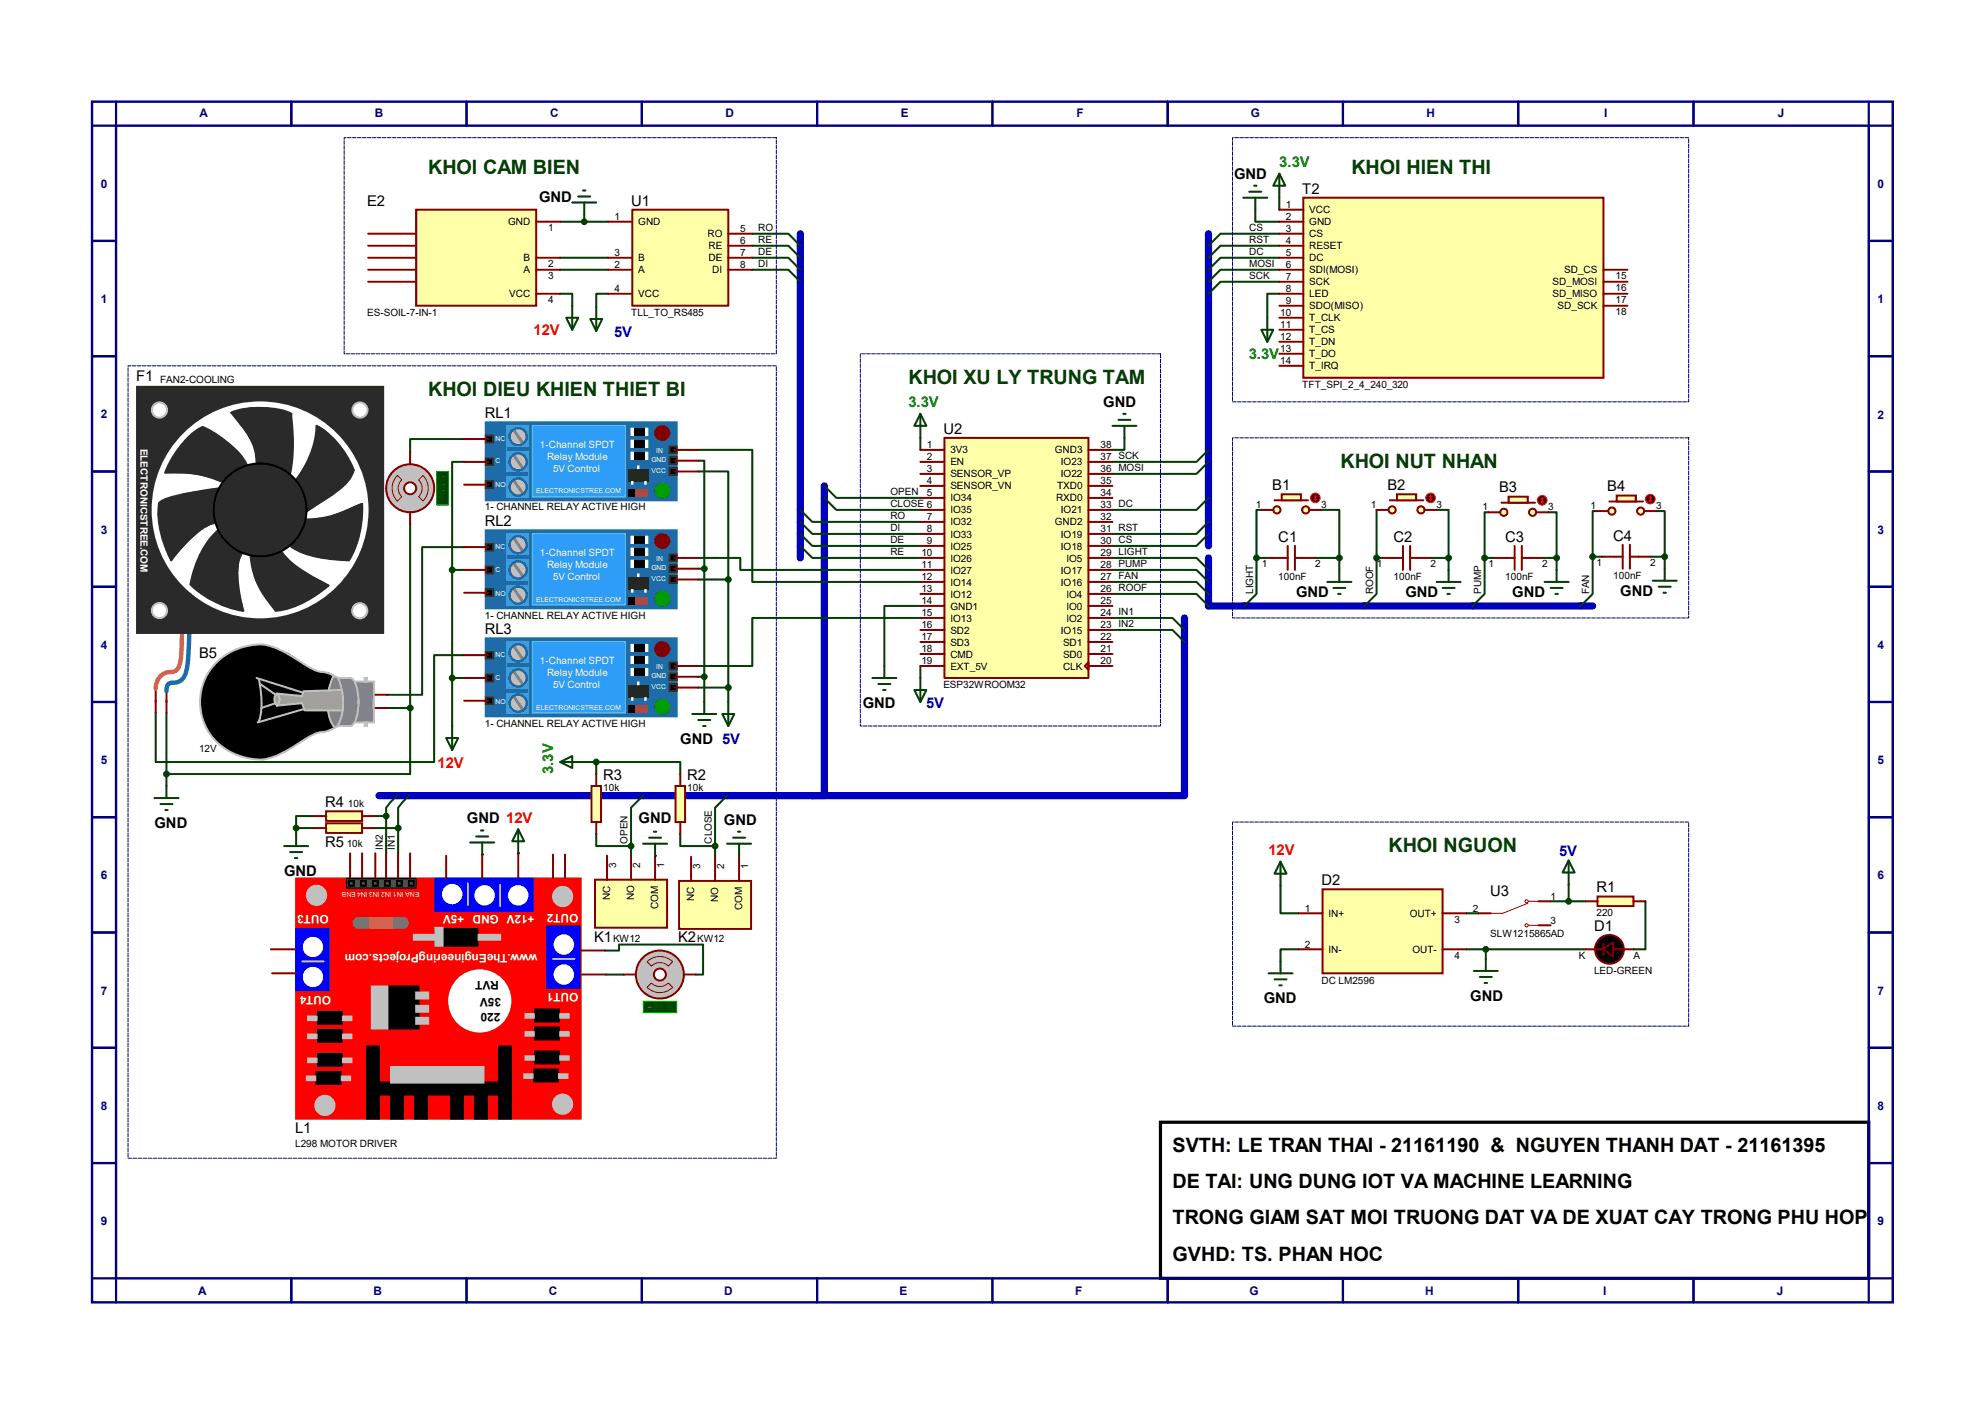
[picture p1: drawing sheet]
<svg xmlns="http://www.w3.org/2000/svg" width="420mm" height="297mm" viewBox="0 0 420 297" stroke-linecap="round" stroke-linejoin="round" font-family="sans-serif">
<path d="M169.3 49.4v68.6M255.7 49.4v66.1M174.4 102.8v65.5h-2.5M255.7 118v10.2h81.3M250.6 130.7v37.6h-78.7M80.2 168.3h91.7" fill="none" stroke="#0000c0" stroke-width="1.5"/>
<g fill="none" stroke="#004000" stroke-width=".42">
<path d="M118.5 54.5h10.2M118.5 57.1h10.2M270.7 49.4h-12.5l-2.5 2.6M270.7 52h-12.5l-2.5 2.5M270.7 54.5h-12.5l-2.5 2.6M270.7 57.1h-12.5l-2.5 2.5M270.7 59.6h-12.5l-2.5 2.5M128.7 62.1h-2.5v2.8M237.9 92.6v2.6h-2.5M255.7 97.7l-2.5 2.5h-17.8M255.7 95.2l-2.5 2.5h-17.8M235.4 118h17.8l2.5 2.6"/>
<path d="M255.7 105.3l-2.5 2.6h-17.8M255.7 110.4l-2.5 2.5h-17.8M255.7 112.9l-2.5 2.6h-17.8M265.9 118v7.6l-2.6 2.6M265.9 118h2.2M266.9 107.9h-1v10.1M278.3 118h5.1M279.6 107.9h3.8v10.1M283.4 118v2.6M291.3 118v7.6l-2.6 2.6M291.3 118h1.2M291.3 107.9v10.1"/>
<path d="M302.7 118h3.8M304 107.9h2.5v10.1M306.5 118v2.6M314.1 118v7.6l-2.5 2.6M314.1 118h2M314.9 108.4h-.8v9.6M326.3 118h3.1M327.6 108.4h1.8v9.6M329.4 118v2.6M235.4 120.6h17.8l2.5 2.5M310.3 193.2h2.5M348.1 190.7v10.1h-2.5"/>
<path d="M274.7 200.8h-3.8v2.6M310.3 200.8h25.1M314.4 200.8v2.1"/>
</g>
<circle cx="138.6" cy="181" r=".21" fill="#004000"/>
<g fill="none" stroke="#004000" stroke-width=".42">
<path d="M118.5 46.9h10.2M123.6 45.4v1.5M159.2 49.4h7.6l2.5 2.6M159.2 52h7.6l2.5 2.5M159.2 54.5h7.6l2.5 2.6M159.2 57.1h7.6l2.5 2.5M169.3 115.5l2.6 2.5h22.8M169.3 112.9l2.6 2.6h22.8M169.3 110.4l2.6 2.5h22.8M169.3 107.9l2.6 2.5h22.8M194.7 140.9v2.5M156.4 181v.3"/>
<path d="M270.9 187.4v5.8h3.8M328.1 190.7h7.3M331.9 187.1v3.6M127.9 201.1h3.1v-1.3h17.8v6.4h-1.6M128.2 206.2h3.8"/>
</g>
<g fill="#004000">
<circle cx="102" cy="180.8" r=".21"/>
<circle cx="109.6" cy="180.5" r=".21"/>
</g>
<g fill="none" stroke="#004000" stroke-width=".42">
<path d="M265.6 44.4v2.5h5.1M270.7 41.8v2.6M118.5 62.1h2.6v2.6M270.7 62.1h-2.6v5.1M98.2 97.7h-2.5v22.9M98.2 92.9h-11.4v2.8M147.7 95.2h11.5v27.9h35.5M147.7 99.7h6.4v22.9M147.7 97.5h1.3v22.8M194.7 92.6v2.6M86.8 110.9v38.9M98.2 115.7h-8.9v31.3h-7.3"/>
<path d="M147.7 118h8.9v2.6h38.1M174.4 102.8l2.6 2.5h17.7M174.4 105.3l2.6 2.6h17.7M337 117.8v7.8l-2.6 2.6M337 117.8h2M337.7 108.1h-.7v9.7M349.2 117.8h3M350.4 108.1h1.8v9.7M352.2 117.8v2.5M95.7 120.6h2.5M95.7 120.6v33M98.2 138.6h-6.3v22.6h-59v-10.4"/>
<path d="M147.7 122.6h6.4M147.7 120.3h1.3M149 120.3v28.2M154.1 122.6v25.9M194.7 128.2h-7.6v12.7M194.7 130.7h-35.5v10.2h-11.5M235.4 130.7h12.7l2.5 2.6M235.4 133.3h12.7l2.5 2.5M235.4 123.1h17.8l2.5 2.5M235.4 125.6h17.8l2.5 2.6M35.2 150.8v15.5M82 149.8h4.8"/>
<path d="M86.8 149.8v13.9h-51.6M95.7 143.4h2.5M147.7 145.5h6.4M147.7 143.2h1.3M62.7 175.2h3.8M62.7 175.2v1.2M66.5 172.6h-3.8v2.6M79.2 172.6h2.5M79.2 175.2h5M81.7 172.6v7.9M84 168.3l-2.3 2.6v1.7M84.2 175.2v5.3"/>
<path d="M86.5 168.3l-2.3 2.6v4.3M123.6 161.2h2.6M126.2 176.4v2.6h7.3M126.2 161.2h17.7v2.5M126.2 161.2v2.5M133.5 179v2M136.1 168.3l-2.6 2.6v8.1M143.9 176.4v2.6h7.4M151.3 179v2.3M153.8 168.3l-2.5 2.6v8.1"/>
</g>
<path d="M133.8 44.4h20.3v20.3h-20.3z" fill="#ffffa8" stroke="#800000" stroke-width=".42"/>
<path d="M128.7 57.1h5.1M128.7 54.5h5.1M128.7 46.9h5.1M154.1 57.1h5.1M154.1 54.5h5.1M154.1 52h5.1M154.1 49.4h5.1M128.7 62.1h5.1" fill="none" stroke="#800000" stroke-width=".42"/>
<path d="M199.8 92.6h30.5v50.8h-30.5z" fill="#ffffa8" stroke="#800000" stroke-width=".42"/>
<g fill="none" stroke="#800000" stroke-width=".42">
<path d="M194.7 95.2h5.1M194.7 97.7h5.1M230.3 95.2h5.1M230.3 97.7h5.1M194.7 110.4h5.1M194.7 115.5h5.1M194.7 112.9h5.1M194.7 107.9h5.1M194.7 100.2h5.1M194.7 118h5.1M194.7 105.3h5.1M194.7 102.8h5.1"/>
<path d="M230.3 110.4h5.1M230.3 115.5h5.1M230.3 112.9h5.1M230.3 107.9h5.1M230.3 100.2h5.1M230.3 118h5.1M230.3 105.3h5.1M230.3 102.8h5.1M194.7 138.3h5.1M194.7 128.2h5.1M194.7 125.6h5.1M194.7 130.7h5.1"/>
<path d="M194.7 123.1h5.1M194.7 133.3h5.1M194.7 120.6h5.1M194.7 135.8h5.1M230.3 138.3h5.1M230.3 128.2h5.1M230.3 125.6h5.1M230.3 130.7h5.1M230.3 123.1h5.1M230.3 133.3h5.1M230.3 120.6h5.1M230.3 135.8h5.1"/>
<path d="M194.7 140.9h5.1M229.5 140.9l.8-.8v1.5zM230.3 140.9h5.1"/>
</g>
<g fill="#ffffa8" stroke="#800000" stroke-width=".42">
<circle cx="324.3" cy="108.4" r=".76"/>
<circle cx="318.2" cy="108.4" r=".76"/>
</g>
<path d="M317.7 106.3h7.1" fill="none" stroke="#800000" stroke-width=".42"/>
<path d="M319.2 105.1h4.1v1.2h-4.1z" fill="#ffffa8" stroke="#800000" stroke-width=".42"/>
<path d="M314.9 108.4h2.5M325 108.4h2.6" fill="none" stroke="#800000" stroke-width=".42"/>
<circle cx="326.3" cy="105.8" r="1.02" fill="#400000" stroke="#f00" stroke-width=".21"/>
<path d="M326.1 106.1l.2 .2M326.3 105.3v1M326.3 105.3l-.2 .3M326.3 105.3l.3 .3M326.6 106.1l-.3 .2" fill="none" stroke="#f00" stroke-width=".21"/>
<path d="M316.1 118h4.4M320.5 115.5v5.1M322 115.5v5.1M322 118h4.3" fill="none" stroke="#800000" stroke-width=".42"/>
<g fill="#ffffa8" stroke="#800000" stroke-width=".42">
<circle cx="300.7" cy="107.9" r=".76"/>
<circle cx="294.6" cy="107.9" r=".76"/>
</g>
<path d="M294 105.8h7.2" fill="none" stroke="#800000" stroke-width=".42"/>
<path d="M295.6 104.6h4v1.2h-4z" fill="#ffffa8" stroke="#800000" stroke-width=".42"/>
<path d="M291.3 107.9h2.5M301.4 107.9h2.6" fill="none" stroke="#800000" stroke-width=".42"/>
<circle cx="302.7" cy="105.3" r="1.02" fill="#400000" stroke="#f00" stroke-width=".21"/>
<path d="M302.4 105.6l.3 .2M302.7 104.8v1M302.7 104.8l-.3 .3M302.7 104.8l.2 .3M302.9 105.6l-.2 .2" fill="none" stroke="#f00" stroke-width=".21"/>
<path d="M292.5 118h4.3M296.8 115.5v5.1M298.4 115.5v5.1M298.4 118h4.3" fill="none" stroke="#800000" stroke-width=".42"/>
<g fill="#ffffa8" stroke="#800000" stroke-width=".42">
<circle cx="276.3" cy="107.9" r=".76"/>
<circle cx="270.2" cy="107.9" r=".76"/>
</g>
<path d="M269.7 105.8h7.1" fill="none" stroke="#800000" stroke-width=".42"/>
<path d="M271.2 104.6h4.1v1.2h-4.1z" fill="#ffffa8" stroke="#800000" stroke-width=".42"/>
<path d="M266.9 107.9h2.5M277 107.9h2.6" fill="none" stroke="#800000" stroke-width=".42"/>
<circle cx="278.3" cy="105.3" r="1.02" fill="#400000" stroke="#f00" stroke-width=".21"/>
<path d="M278 105.6l.3 .2M278.3 104.8v1M278.3 104.8l-.3 .3M278.3 104.8l.3 .3M278.6 105.6l-.3 .2" fill="none" stroke="#f00" stroke-width=".21"/>
<path d="M268.1 118h4.4M272.5 115.5v5.1M274 115.5v5.1M274 118h4.3" fill="none" stroke="#800000" stroke-width=".42"/>
<path d="M121.1 42.8h5.1M122.3 41.6h2.6M123.4 40.3h.5M123.6 42.8v2.6M124.9 67.5h2.5l-1.2 2.5zM126.2 64.9v5.1M235.4 90.1h5.1M236.6 88.8h2.6M237.7 87.5h.5M237.9 90.1v2.5" fill="none" stroke="#004000" stroke-width=".42"/>
<path d="M338 189.7h7.6v2h-7.6z" fill="#ffffa8" stroke="#800000" stroke-width=".42"/>
<path d="M335.4 190.7h2.6M345.6 190.7h2.5M335.4 200.8h3.9M341.3 200.8h4.3" fill="none" stroke="#800000" stroke-width=".42"/>
<circle cx="340.5" cy="200.8" r="3" fill="#000" stroke="#800000" stroke-width=".42"/>
<path d="M339.3 199.6v2.5" fill="none" stroke="#800000" stroke-width=".38"/>
<path d="M339.3 200.8l2-1.5v3.1z" fill="#000" stroke="#800000" stroke-width=".38"/>
<path d="M275.8 41.8h63.5v38.1h-63.5z" fill="#ffffa8" stroke="#800000" stroke-width=".42"/>
<g fill="none" stroke="#800000" stroke-width=".42">
<path d="M270.7 44.4h5.1M270.7 46.9h5.1M270.7 49.4h5.1M270.7 52h5.1M270.7 54.5h5.1M270.7 57.1h5.1M270.7 59.6h5.1M339.3 57.1h5M339.3 59.6h5M270.7 62.1h5.1M270.7 64.7h5.1M270.7 67.2h5.1"/>
<path d="M270.7 69.8h5.1M270.7 72.3h5.1M270.7 74.8h5.1M270.7 77.4h5.1M339.3 62.1h5M339.3 64.7h5M312.8 193.2h2.6M325.5 190.7h2.6M325.5 195.7h2.6"/>
</g>
<g fill="none" stroke="#800000" stroke-width=".21">
<path d="M323.3 191.1l-5.4 2.1h-2.5M323.4 190.7h2.1M323.4 195.7h2.1"/>
<circle cx="323" cy="190.7" r=".34"/>
<circle cx="323" cy="195.7" r=".34"/>
</g>
<path d="M279.8 188.1h25.4v17.8h-25.4z" fill="#ffffa8" stroke="#800000" stroke-width=".42"/>
<path d="M274.7 193.2h5.1M305.2 193.2h5.1M274.7 200.8h5.1M305.2 200.8h5.1" fill="none" stroke="#800000" stroke-width=".42"/>
<path d="M268.4 205.9h5.1M269.7 207.2h2.5M270.7 208.4h.5M270.9 203.4v2.5" fill="none" stroke="#004000" stroke-width=".42"/>
<path d="M102.8 89.3h40.4v16.5h-40.4z" fill="#1d6ca9" stroke="#1d6ca9" stroke-width=".42"/>
<path d="M107.1 90.1h4.8v15.2h-4.8z" fill="#2584d9"/>
<circle cx="109.6" cy="92.4" r="1.79" fill="#c0c0c0"/>
<path d="M108.4 91.1l.5-.3 2 2.8-.5 .4z" fill="#808080"/>
<path d="M112.7 90.1h19.5v15h-19.5z" fill="#2e9df7" stroke="#47b4f7" stroke-width=".42"/>
<circle cx="140.1" cy="103.8" r="1.48" fill="#00a400" stroke="#008000" stroke-width=".42"/>
<circle cx="109.6" cy="92.4" r="1.79" fill="none" stroke="#175786" stroke-width=".42"/>
<path d="M107.4 94.7h4.5v.7h-4.5z" fill="#1d6ca9"/>
<circle cx="109.6" cy="97.7" r="1.79" fill="#c0c0c0"/>
<path d="M108.4 96.4l.5-.3 2 2.8-.5 .4z" fill="#808080"/>
<circle cx="109.6" cy="97.7" r="1.79" fill="none" stroke="#175786" stroke-width=".42"/>
<path d="M107.1 100h4.6v.8h-4.6z" fill="#1d6ca9"/>
<circle cx="109.6" cy="103" r="1.79" fill="#c0c0c0"/>
<path d="M108.4 101.8l.5-.4 2 2.9-.5 .3z" fill="#808080"/>
<circle cx="109.6" cy="103" r="1.79" fill="none" stroke="#175786" stroke-width=".42"/>
<path d="M134 90.6h2.6v1.5h-2.6zM134 93.1h2.6v1.6h-2.6zM134 95.7h2.6v1.5h-2.6z" fill="#000"/>
<g fill="#fff" stroke="#fff" stroke-width=".21">
<path d="M133.5 90.6h.5v1.5h-.5z"/>
<path d="M136.6 90.6h.5v1.5h-.5z"/>
<path d="M133.5 93.1h.5v1.6h-.5z"/>
<path d="M136.6 93.1h.5v1.6h-.5z"/>
<path d="M133.5 95.7h.5v1.5h-.5z"/>
<path d="M136.6 95.7h.5v1.5h-.5z"/>
</g>
<path d="M133 99.2h4.3v2.6h-4.3z" fill="#242424"/>
<path d="M134.8 98.5h.5v.7h-.5zM133.5 101.8h.5v.7h-.5zM136.3 101.8h.5v.7h-.5z" fill-rule="evenodd" fill="#fff"/>
<path d="M134.3 103.5h2.8v1.6h-2.8z" fill="#ca6500"/>
<path d="M133 103.5h1.3v1.6h-1.3z" fill="#000"/>
<circle cx="140.1" cy="91.6" r="1.48" fill="#800000" stroke="#a40000" stroke-width=".42"/>
<path d="M102.8 92.1h1.5v1.5h-1.5zM102.8 96.9h1.5v1.6h-1.5zM141.6 94.4h1.6v1.5h-1.6zM141.6 96.7h1.6v1.5h-1.6zM141.6 99h1.6v1.5h-1.6zM102.8 101.8h1.5v1.5h-1.5z" fill="#000" stroke="#373737" stroke-width=".42"/>
<path d="M98.2 97.7h5.1M98.2 92.9h5.1M142.7 95.2h5M142.7 97.5h5M142.7 99.7h5M98.2 102.5h5.1" fill="none" stroke="#800000" stroke-width=".42"/>
<path d="M102.8 112.2h40.4v16.5h-40.4z" fill="#1d6ca9" stroke="#1d6ca9" stroke-width=".42"/>
<path d="M107.1 112.9h4.8v15.3h-4.8z" fill="#2584d9"/>
<circle cx="109.6" cy="115.2" r="1.79" fill="#c0c0c0"/>
<path d="M108.4 114l.5-.4 2 2.9-.5 .3z" fill="#808080"/>
<path d="M112.7 112.9h19.5v15h-19.5z" fill="#2e9df7" stroke="#47b4f7" stroke-width=".42"/>
<circle cx="140.1" cy="126.7" r="1.48" fill="#00a400" stroke="#008000" stroke-width=".42"/>
<circle cx="109.6" cy="115.2" r="1.79" fill="none" stroke="#175786" stroke-width=".42"/>
<path d="M107.4 117.5h4.5v.8h-4.5z" fill="#1d6ca9"/>
<circle cx="109.6" cy="120.6" r="1.79" fill="#c0c0c0"/>
<path d="M108.4 119.3l.5-.3 2 2.8-.5 .4z" fill="#808080"/>
<circle cx="109.6" cy="120.6" r="1.79" fill="none" stroke="#175786" stroke-width=".42"/>
<path d="M107.1 122.9h4.6v.7h-4.6z" fill="#1d6ca9"/>
<circle cx="109.6" cy="125.9" r="1.79" fill="#c0c0c0"/>
<path d="M108.4 124.6l.5-.3 2 2.8-.5 .4z" fill="#808080"/>
<circle cx="109.6" cy="125.9" r="1.79" fill="none" stroke="#175786" stroke-width=".42"/>
<path d="M134 113.5h2.6v1.5h-2.6zM134 116h2.6v1.5h-2.6zM134 118.5h2.6v1.6h-2.6z" fill="#000"/>
<g fill="#fff" stroke="#fff" stroke-width=".21">
<path d="M133.5 113.5h.5v1.5h-.5z"/>
<path d="M136.6 113.5h.5v1.5h-.5z"/>
<path d="M133.5 116h.5v1.5h-.5z"/>
<path d="M136.6 116h.5v1.5h-.5z"/>
<path d="M133.5 118.5h.5v1.6h-.5z"/>
<path d="M136.6 118.5h.5v1.6h-.5z"/>
</g>
<path d="M133 122.1h4.3v2.5h-4.3z" fill="#242424"/>
<path d="M134.8 121.3h.5v.8h-.5zM133.5 124.6h.5v.8h-.5zM136.3 124.6h.5v.8h-.5z" fill-rule="evenodd" fill="#fff"/>
<path d="M134.3 126.4h2.8v1.5h-2.8z" fill="#ca6500"/>
<path d="M133 126.4h1.3v1.5h-1.3z" fill="#000"/>
<circle cx="140.1" cy="114.5" r="1.48" fill="#800000" stroke="#a40000" stroke-width=".42"/>
<path d="M102.8 115h1.5v1.5h-1.5zM102.8 119.8h1.5v1.5h-1.5zM141.6 117.3h1.6v1.5h-1.6zM141.6 119.5h1.6v1.6h-1.6zM102.8 124.6h1.5v1.6h-1.5zM141.6 121.8h1.6v1.6h-1.6z" fill="#000" stroke="#373737" stroke-width=".42"/>
<path d="M98.2 115.7h5.1M142.7 118h5M98.2 120.6h5.1M98.2 125.4h5.1M142.7 120.3h5M142.7 122.6h5" fill="none" stroke="#800000" stroke-width=".42"/>
<path d="M136.1 211.8h7.1v2.5h-7.1z" fill="#004000" stroke="#0f0" stroke-width=".21"/>
<circle cx="139.6" cy="206.2" r="5.1" fill="#c0c0c0" stroke="#800000" stroke-width=".42"/>
<path d="M136.9 208.9l.9-1a2.46 2.46 0 0 0 3.6 0l.9 1a3.9 3.9 0 0 1-5.4 0zM136.9 203.5a3.9 3.9 0 0 1 5.4 0l-.9 .9a2.46 2.46 0 0 0-3.6 0z" fill="none" stroke="#800000" stroke-width=".21"/>
<circle cx="139.6" cy="206.2" r="1.27" fill="#fff" stroke="#800000" stroke-width=".42"/>
<path d="M132 206.2h2.5M144.7 206.2h2.5" fill="none" stroke="#800000" stroke-width=".42"/>
<path d="M99.5 178.2h5.1M100.8 177h2.5M101.8 175.7h.5M102 178.2v2.6" fill="none" stroke="#004000" stroke-width=".42"/>
<path d="M92.4 99.7h2.5v7.1h-2.5z" fill="#004000" stroke="#0f0" stroke-width=".21"/>
<circle cx="86.8" cy="103.3" r="5.1" fill="#c0c0c0" stroke="#800000" stroke-width=".42"/>
<path d="M84.1 100.6l.9 .9a2.46 2.46 0 0 0 0 3.6l-.9 .9a3.9 3.9 0 0 1 0-5.4zM89.5 100.6a3.9 3.9 0 0 1 0 5.4l-.9-.9a2.46 2.46 0 0 0 0-3.6z" fill="none" stroke="#800000" stroke-width=".21"/>
<circle cx="86.8" cy="103.3" r="1.27" fill="#fff" stroke="#800000" stroke-width=".42"/>
<path d="M86.8 95.7v2.5M86.8 108.4v2.5" fill="none" stroke="#800000" stroke-width=".42"/>
<path d="M46.4 139.4a14.9 14.9 0 0 1 9.1-3.1l2.3 .5 3.1 1.3 4.5 3 2.3 1.1h1.6l1.2 .5-1 3v5.1l.5 1.5 .8 1.5a5.6 5.6 0 0 1-3.6 1.1l-8.9 5-1.2 .3a7.7 7.7 0 0 1-6.6-.5l-1.6-.5-3-2.3-1.5-1.5a12.2 12.2 0 0 1 .5-14.3z" fill="#000"/>
<path d="M70.8 142.9l.7 .5h2.8l.5 .5 .8 2.1 .3 2.3-.3 3-.8 1.8-.7 .5h-2l-1.3 .2a10.5 10.5 0 0 1 0-10.9z" fill="#808080"/>
<path d="M70.5 143.2a11.6 11.6 0 0 0-.1 10.1l.4 .5" fill="none" stroke="#c0c0c0" stroke-width=".42"/>
<path d="M58.6 146.7l5.3 .5 .3-1 8.1-.2 .3 2v2.3h-8.2l-.5-1.5-5.1 .5a1.6 1.6 0 0 1-.2-2.6z" fill="#9f9f9f"/>
<path d="M75.1 144.2h4.1v8.6h-3.8l-.3-.2a11.8 11.8 0 0 0 0-8.4z" fill="#808080"/>
<g fill="none" stroke="#c0c0c0" stroke-width=".42">
<path d="M54.3 143.4l9.6 3.1M54.8 143.7a22.6 22.6 0 0 1 .3 7.8l-.3 1.1M55 144.7l3.3 2.3M58.3 148.8l-3 1M58.6 146.7a1.76 1.76 0 0 0 0 2.6M58.6 146.7a1.76 1.76 0 0 1 0 2.6M58.6 149.3l5.3-.5 .5 1.5M64.2 146.2l-.3 1-5.3-.5M64.2 150l-9.7 2.8M64.7 150.3h7.9M71.5 143.4a12 12 0 0 1 0 9.9M72.3 146l-7.9 .2"/>
<path d="M75.1 144.2h4.1v.2v8.4h-4.1M75.9 148.3l-.1 1a5.8 5.8 0 0 1-1.3 4.2l-.4 .1a5 5 0 0 0-4.1 .8l-1.5 .5a11 11 0 0 0-5.5 2.5l-1.1 .7a17.2 17.2 0 0 1-6.4 2.6 12.5 12.5 0 0 1-13.1-10.8 12.3 12.3 0 0 1 14.5-13.3 30.2 30.2 0 0 1 8.1 4.3 6.3 6.3 0 0 0 3.5 1.3l1.5 .4a5 5 0 0 0 4.1 .8 1.82 1.82 0 0 1 1.3 1.6l.3 1.7 .2 2.1"/>
</g>
<g fill="#c0c0c0" stroke="#c0c0c0" stroke-width=".42">
<path d="M77.1 152.8h.5v.8h-.5z"/>
<path d="M77.1 143.4h.5v.8h-.5z"/>
</g>
<path d="M79.4 149.8h2.6M79.4 147h2.6" fill="none" stroke="#800000" stroke-width=".42"/>
<path d="M311.8 205.4h5.1M313.1 206.7h2.5M314.1 207.9h.5M314.4 202.9v2.5" fill="none" stroke="#004000" stroke-width=".42"/>
<circle cx="314.4" cy="200.8" r=".51" fill="#004000" stroke="#004000" stroke-width=".42"/>
<path d="M125.9 186.1h15.2v10.2h-15.2z" fill="#ffffa8" stroke="#800000" stroke-width=".42"/>
<path d="M128.4 181v5.1M133.5 181v5.1M138.6 181v5.1" fill="none" stroke="#800000" stroke-width=".42"/>
<path d="M143.7 186.4h15.2v10.1h-15.2z" fill="#ffffa8" stroke="#800000" stroke-width=".42"/>
<path d="M146.2 181.3v5.1M151.3 181.3v5.1M156.4 181.3v5.1" fill="none" stroke="#800000" stroke-width=".42"/>
<path d="M88.1 44.4h25.4v20.3h-25.4z" fill="#ffffa8" stroke="#800000" stroke-width=".42"/>
<path d="M77.9 49.4h10.2M77.9 52h10.2M77.9 54.5h10.2M77.9 57.1h10.2M77.9 59.6h10.2M113.5 54.5h5M113.5 57.1h5M113.5 46.9h5M113.5 62.1h5" fill="none" stroke="#800000" stroke-width=".42"/>
<g fill="none" stroke="#004000" stroke-width=".42">
<path d="M280.8 123.1h5.1M282.1 124.4h2.5M283.1 125.6h.5M283.4 120.6v2.5M304 123.1h5M305.2 124.4h2.6M306.2 125.6h.5M306.5 120.6v2.5M326.8 123.1h5.1M328.1 124.4h2.5M329.1 125.6h.5M329.4 120.6v2.5"/>
<path d="M193.5 146h2.5l-1.3 2.5zM194.7 143.4v5.1M109.6 175.4l1.3 2.6h-2.5zM109.6 175.4v5.1M136.1 178.5h5M137.3 177.2h2.6M138.3 175.9h.6M138.6 178.5v2.5M153.8 178.5h5.1M155.1 177.2h2.5M156.1 175.9h.5M156.4 178.5v2.5"/>
<path d="M270.9 182.3l1.3 2.5h-2.5zM270.9 182.3v5.1M331.9 182l1.3 2.6h-2.6zM331.9 182v5.1"/>
</g>
<g fill="#004000" stroke="#004000" stroke-width=".42">
<circle cx="283.4" cy="118" r=".51"/>
<circle cx="265.9" cy="118" r=".51"/>
<circle cx="291.3" cy="118" r=".51"/>
<circle cx="306.5" cy="118" r=".51"/>
<circle cx="329.4" cy="118" r=".51"/>
<circle cx="314.1" cy="118" r=".51"/>
<circle cx="123.6" cy="46.9" r=".51"/>
<circle cx="331.9" cy="190.7" r=".51"/>
</g>
<path d="M62.7 185.8h60.2v50.8h-60.2z" fill="#f00" stroke="#f00" stroke-width=".42"/>
<g fill="#000" stroke="#000" stroke-width=".42">
<path d="M92.1 196.5h8.9v3.6h-8.9zM67.2 217.8h5.1v2.6h-5.1zM67.2 214h5.1v2.6h-5.1zM82.2 208.7h6.4v8.9h-6.4zM113.2 217.3h5.1v2.6h-5.1zM113.2 213.5h5.1v2.6h-5.1zM67 226.7h5.1v2.6h-5.1zM67.2 222.9h5.1v2.6h-5.1zM77.6 221.4h2.6v15.2h-2.6zM82.7 231.6h2.6v5h-2.6zM87.8 231.6h2.5v5h-2.5zM95.4 231.6h2.6v5h-2.6z"/>
<path d="M100.5 231.6h2.5v5h-2.5zM80.2 229h25.4v2.6h-25.4zM105.6 221.4h2.5v15.2h-2.5zM112.9 226.2h5.1v2.6h-5.1zM113.2 222.4h5.1v2.6h-5.1z"/>
</g>
<g fill="#c0c0c0" stroke="#c0c0c0" stroke-width=".42">
<path d="M64.9 227.8h1.8v.7h-1.8z"/>
<path d="M72.3 227.8h1.8v.7h-1.8z"/>
<path d="M65.2 223.9h1.8v.8h-1.8z"/>
<path d="M72.6 223.9h1.7v.8h-1.7z"/>
<path d="M65.2 218.9h1.8v.7h-1.8z"/>
<path d="M72.6 218.9h1.7v.7h-1.7z"/>
<path d="M65.2 215.1h1.8v.7h-1.8z"/>
<path d="M72.6 215.1h1.7v.7h-1.7z"/>
<path d="M82.7 225.7h19.6v3.3h-19.6z"/>
<path d="M110.9 227.2h1.8v.8h-1.8z"/>
<path d="M118.3 227.2h1.8v.8h-1.8z"/>
<path d="M111.2 223.4h1.7v.8h-1.7z"/>
<path d="M118.5 223.4h1.8v.8h-1.8z"/>
<path d="M111.2 218.4h1.7v.7h-1.7z"/>
<path d="M118.5 218.4h1.8v.7h-1.8z"/>
<path d="M111.2 214.5h1.7v.8h-1.7z"/>
<path d="M118.5 214.5h1.8v.8h-1.8z"/>
<path d="M88.1 215.3h2.5v1.3h-2.5z"/>
<path d="M88.1 212.8h2.5v1.2h-2.5z"/>
<path d="M88.1 210h2.5v1.2h-2.5z"/>
<path d="M78.7 208.7h3.3v8.9h-3.3z"/>
<path d="M92.1 196.3h1.5v3.8h-1.5z"/>
<path d="M101.3 197.8h4.5v1h-4.5z"/>
<path d="M87.5 197.8h4.6v1h-4.6z"/>
<circle cx="68.7" cy="233.8" r="2.03"/>
<circle cx="119" cy="233.6" r="2.03"/>
<circle cx="119" cy="189.7" r="2.03"/>
<circle cx="67" cy="189.4" r="2.03"/>
</g>
<path d="M75.9 195.2h9.4" fill="none" stroke="#757575" stroke-width="2.5"/>
<path d="M78.4 194.2h4.6v2.1h-4.6z" fill="#ff8000" stroke="#ff8000" stroke-width=".42"/>
<g fill="#00f" stroke="#00f" stroke-width=".42">
<path d="M62.7 196.5h6.8v13h-6.8z"/>
<path d="M115.7 196h6.9v13h-6.9z"/>
<path d="M92.1 185.8h20.6v6.9h-20.6z"/>
</g>
<g fill="#fff" stroke="#fff" stroke-width=".42">
<circle cx="66.2" cy="206.7" r="1.95"/>
<circle cx="66.2" cy="200.3" r="1.95"/>
<circle cx="119.3" cy="206.2" r="1.95"/>
<circle cx="119.3" cy="199.8" r="1.95"/>
<circle cx="102.5" cy="189.4" r="1.95"/>
<circle cx="109.6" cy="189.4" r="1.95"/>
<circle cx="95.7" cy="189.1" r="1.95"/>
<circle cx="101.5" cy="211.8" r="6.5"/>
</g>
<path d="M99 186.9v4.5M105.8 187.1v4.6M63.9 203.4h4.6M117 202.9h4.6" fill="none" stroke="#c0c0c0" stroke-width=".42"/>
<path d="M73.3 185.8h14.8v2.1h-14.8z" fill="#464646" stroke="#000" stroke-width=".25"/>
<g fill="#464646" stroke="#000" stroke-width=".42">
<path d="M73.8 186.4h1v1h-1z"/>
<path d="M76.4 186.4h1v1h-1z"/>
<path d="M78.9 186.4h1v1h-1z"/>
<path d="M81.4 186.4h1.1v1h-1.1z"/>
<path d="M84 186.4h1v1h-1z"/>
<path d="M86.5 186.4h1v1h-1z"/>
</g>
<g fill="none" stroke="#800000" stroke-width=".42">
<path d="M74.1 180.5v5.1M76.6 180.5v5.1M79.4 180.5v5.1M81.7 180.5v5.1M84.2 180.5v5.1M86.8 180.5v5.1M94.4 181v5.1M102 180.8v5M109.6 180.5v5.1M117 180.8v5M119.5 180.8v5M57.3 200.8h5.1"/>
<path d="M57.6 205.9h5.1M122.9 201.1h5M123.1 206.2h5.1"/>
</g>
<g fill="none" stroke="#004000" stroke-width=".42">
<path d="M265.3 39.3h.6M270.7 36.7l1.2 2.6h-2.5zM270.7 36.7v5.1M263.1 41.8h5M264.3 40.6h2.6M265.6 41.8v2.6M119.8 67.2h2.5l-1.2 2.6zM121.1 64.7v5.1M266.9 69.8h2.5l-1.3 2.5zM268.1 67.2v5.1M194.7 87.5l1.3 2.6h-2.5zM194.7 87.5v5.1"/>
<path d="M94.4 156.1h2.5l-1.2 2.6zM95.7 153.6v5.1M184.6 143.4h5.1M185.8 144.7h2.6M186.9 146h.5M187.1 140.9v2.5"/>
</g>
<path d="M72.8 29.1h91.5v45.7h-91.5zM260.8 29.1h96.5v55.9h-96.5zM260.8 173.9h96.5v43.2h-96.5z" fill="none" stroke="#000080" stroke-width=".21" stroke-dasharray=".8 .3"/>
<circle cx="95.7" cy="120.6" r=".51" fill="#004000" stroke="#004000" stroke-width=".42"/>
<path d="M245.5 237.4h149.9v33h-149.9z" fill="none" stroke="#000" stroke-width=".68"/>
<path d="M19.5 21.5h381v254h-381zM24.6 26.6h370.8v243.8h-370.8z" fill="none" stroke="#000080" stroke-width=".51"/>
<g fill="none" stroke="#000080" stroke-width=".47">
<path d="M24.6 21.5v5.1h-5.1M61.6 21.5v5.1M98.7 21.5v5.1M135.8 21.5v5.1M172.9 21.5v5.1M210 21.5v5.1M247.1 21.5v5.1M284.1 21.5v5.1M321.2 21.5v5.1M358.3 21.5v5.1M395.4 21.5v5.1h5.1M19.5 51h5.1"/>
<path d="M395.4 51h5.1M19.5 75.4h5.1M395.4 75.4h5.1M19.5 99.7h5.1M395.4 99.7h5.1M19.5 124.1h5.1M395.4 124.1h5.1M19.5 148.5h5.1M395.4 148.5h5.1M19.5 172.9h5.1M395.4 172.9h5.1M19.5 197.3h5.1"/>
<path d="M395.4 197.3h5.1M19.5 221.7h5.1M395.4 221.7h5.1M19.5 246h5.1M395.4 246h5.1M19.5 270.4h5.1v5.1M61.6 270.4v5.1M98.7 270.4v5.1M135.8 270.4v5.1M172.9 270.4v5.1M210 270.4v5.1M247.1 270.4v5.1"/>
<path d="M284.1 270.4v5.1M321.2 270.4v5.1M358.3 270.4v5.1M400.5 270.4h-5.1v5.1"/>
</g>
<path d="M102.8 135h40.4v16.6h-40.4z" fill="#1d6ca9" stroke="#1d6ca9" stroke-width=".42"/>
<path d="M107.1 135.8h4.8v15.2h-4.8z" fill="#2584d9"/>
<circle cx="109.6" cy="138.1" r="1.79" fill="#c0c0c0"/>
<path d="M108.4 136.8l.5-.3 2 2.8-.5 .4z" fill="#808080"/>
<path d="M112.7 135.8h19.5v15h-19.5z" fill="#2e9df7" stroke="#47b4f7" stroke-width=".42"/>
<circle cx="140.1" cy="149.5" r="1.48" fill="#00a400" stroke="#008000" stroke-width=".42"/>
<circle cx="109.6" cy="138.1" r="1.79" fill="none" stroke="#175786" stroke-width=".42"/>
<path d="M107.4 140.4h4.5v.7h-4.5z" fill="#1d6ca9"/>
<circle cx="109.6" cy="143.4" r="1.79" fill="#c0c0c0"/>
<path d="M108.4 142.2l.5-.4 2 2.9-.5 .3z" fill="#808080"/>
<circle cx="109.6" cy="143.4" r="1.79" fill="none" stroke="#175786" stroke-width=".42"/>
<path d="M107.1 145.7h4.6v.8h-4.6z" fill="#1d6ca9"/>
<circle cx="109.6" cy="148.8" r="1.79" fill="#c0c0c0"/>
<path d="M108.4 147.5l.5-.3 2 2.8-.5 .4z" fill="#808080"/>
<circle cx="109.6" cy="148.8" r="1.79" fill="none" stroke="#175786" stroke-width=".42"/>
<path d="M134 136.3h2.6v1.5h-2.6zM134 138.9h2.6v1.5h-2.6zM134 141.4h2.6v1.5h-2.6z" fill="#000"/>
<g fill="#fff" stroke="#fff" stroke-width=".21">
<path d="M133.5 136.3h.5v1.5h-.5z"/>
<path d="M136.6 136.3h.5v1.5h-.5z"/>
<path d="M133.5 138.9h.5v1.5h-.5z"/>
<path d="M136.6 138.9h.5v1.5h-.5z"/>
<path d="M133.5 141.4h.5v1.5h-.5z"/>
<path d="M136.6 141.4h.5v1.5h-.5z"/>
</g>
<path d="M133 144.9h4.3v2.6h-4.3z" fill="#242424"/>
<path d="M134.8 144.2h.5v.7h-.5zM133.5 147.5h.5v.8h-.5zM136.3 147.5h.5v.8h-.5z" fill-rule="evenodd" fill="#fff"/>
<path d="M134.3 149.3h2.8v1.5h-2.8z" fill="#ca6500"/>
<path d="M133 149.3h1.3v1.5h-1.3z" fill="#000"/>
<circle cx="140.1" cy="137.3" r="1.48" fill="#800000" stroke="#a40000" stroke-width=".42"/>
<path d="M102.8 137.8h1.5v1.6h-1.5zM102.8 142.7h1.5v1.5h-1.5zM102.8 147.5h1.5v1.5h-1.5zM141.6 140.1h1.6v1.5h-1.6zM141.6 142.4h1.6v1.5h-1.6zM141.6 144.7h1.6v1.5h-1.6z" fill="#000" stroke="#373737" stroke-width=".42"/>
<path d="M98.2 138.6h5.1M32.9 145.7v2.8M35.2 145.5v3M98.2 143.4h5.1M98.2 148.3h5.1M142.7 140.9h5M142.7 143.2h5M142.7 145.5h5" fill="none" stroke="#800000" stroke-width=".42"/>
<path d="M40 134l-.2 5.9a6.4 6.4 0 0 1-1.4 3.9 3.6 3.6 0 0 1-2.4 .7 1.34 1.34 0 0 0-.8 1.7" fill="none" stroke="#1c6caa" stroke-width=".93"/>
<path d="M38.5 134l-.1 4.3a5.4 5.4 0 0 1-1.2 3.6l-.5 .2a3.4 3.4 0 0 0-3.8 3.6" fill="none" stroke="#f55" stroke-width=".93"/>
<path d="M29.1 82h51.8v51.8h-51.8z" fill="#2a2a2a" stroke="#2a2a2a" stroke-width=".68"/>
<circle cx="55" cy="107.9" r="22.4" fill="#fff" stroke="#fff" stroke-width=".42"/>
<circle cx="55" cy="107.9" r="23.4" fill="#fff" stroke="#2a2a2a" stroke-width=".93"/>
<g fill="#fff" stroke="#c0c0c0" stroke-width=".42">
<circle cx="76.1" cy="129.2" r="1.61"/>
<circle cx="76.2" cy="86.7" r="1.61"/>
<circle cx="33.7" cy="86.7" r="1.61"/>
<circle cx="33.7" cy="129.2" r="1.61"/>
</g>
<circle cx="55" cy="107.9" r="22.1" fill="#fff" stroke="#fff" stroke-width=".42"/>
<g fill="#2a2a2a" stroke="#2a2a2a" stroke-width=".21">
<path d="M48.9 87.3a17.8 17.8 0 0 1 12.7 .2l.3 4.6v5.1l-.5 3-.5-.2a8.5 8.5 0 0 0-6.6-1.8v-1.5l-.5-2.3-1.8-3.3z"/>
<path d="M40 92.4l1.6-1.3 1.2-.8a18.2 18.2 0 0 1 6.1 4.1l1.8 1.5 1.5 2.6a13.5 13.5 0 0 0-5 3.5 24.5 24.5 0 0 0-12.2-2l1.5-3.1 1.5-2.2z"/>
<path d="M34.5 105.8l4-1.2 8.2-1.3a7.5 7.5 0 0 0-1.1 7.4l-1 .2-2 1-2.8 2.6-3.6 4-1-2-1.5-5.8-.3-2.1 .3-2z"/>
<path d="M44.4 114l1.7-1.8a9.5 9.5 0 0 0 5.1 4.8l-.7 1.8-.3 2.8 .3 3.3 1 4.3h-.5l-3.3-1-3.6-1.5-3.8-3.1a22.8 22.8 0 0 1 4.1-9.6z"/>
<path d="M53 117l.5 .3a7.6 7.6 0 0 0 5.9-.8l.5 .8 2.2 2.2 4.1 2.6 3.3 1.8a21 21 0 0 1-11.2 5.3l-2.5-3.6-1.5-2.5-.8-2.5z"/>
<path d="M64.4 109.9l5.1-.5 7.1-2.8a26.4 26.4 0 0 1-1.8 10.2l-1 1.7-3.5-.2-3.3-.5-2.8-.8-2.1-1-1-.8a6.4 6.4 0 0 0 3.3-5.3z"/>
<path d="M67 90.1l1.5 .7 4.1 4.4 2 3.5 .2 .8-.7 1.8-3.6 3.3-5.8 3.8a10.1 10.1 0 0 0-1.5-5.9l-.8-.7a18.9 18.9 0 0 0 4.6-11.7z"/>
</g>
<path d="M52.2 98.5a15.5 15.5 0 0 0-6-6.3l-1.9-1.2-1.5-.7a17.8 17.8 0 0 0-7.2 8.1l-.6 1.6a24.3 24.3 0 0 1 12.2 2M54.3 98a11.6 11.6 0 0 0-3-7.7l-2.4-3a19.1 19.1 0 0 1 12.1-.1l.6 .3v.4a41.8 41.8 0 0 1-.2 12.3M33.7 106.3a19.6 19.6 0 0 0 2.5 12.2 25.2 25.2 0 0 1 8.1-7.6l1.3-.2M46.1 112.2a19.8 19.8 0 0 0-5.8 11.4 20.9 20.9 0 0 0 11.2 5.6 28.8 28.8 0 0 1-1.1-10.1l.3-1.2 .5-.9M46.4 103.3a57.6 57.6 0 0 0-11.8 2.4l-.8 .6-.1 .3M59.6 116.8a22.2 22.2 0 0 0 8.4 6.3l1.5 .8a23.1 23.1 0 0 1-10 5.2l-1.2 .1a19.7 19.7 0 0 1-5.3-11.7M62.7 101.5a20.5 20.5 0 0 0 4.3-11.4 18.6 18.6 0 0 1 7.8 9.4 10.9 10.9 0 0 1-5.2 5.6l-4.7 3M64.7 109.9a25.2 25.2 0 0 0 11.4-3.1l.5-.2a21.7 21.7 0 0 1-2.8 11.9 25.8 25.8 0 0 1-11.3-2.3l-1.1-.7" fill="none" stroke="#2a2a2a" stroke-width=".42"/>
<circle cx="55" cy="107.9" r="9.8" fill="#2a2a2a" stroke="#000" stroke-width=".42"/>
<path d="M32.9 148.3v2.5M35.2 148.3v2.5" fill="none" stroke="#800000" stroke-width=".42"/>
<circle cx="95.7" cy="143.4" r=".51" fill="#004000" stroke="#004000" stroke-width=".42"/>
<g fill="#ffffa8" stroke="#800000" stroke-width=".42">
<circle cx="347.1" cy="108.1" r=".76"/>
<circle cx="341" cy="108.1" r=".76"/>
</g>
<path d="M340.5 106.1h7.1" fill="none" stroke="#800000" stroke-width=".42"/>
<path d="M342.1 104.8h4v1.3h-4z" fill="#ffffa8" stroke="#800000" stroke-width=".42"/>
<path d="M337.7 108.1h2.6M347.9 108.1h2.5" fill="none" stroke="#800000" stroke-width=".42"/>
<circle cx="349.2" cy="105.6" r="1.02" fill="#400000" stroke="#f00" stroke-width=".21"/>
<path d="M348.9 105.8l.3 .3M349.2 105.1v1M349.2 105.1l-.3 .2M349.2 105.1l.2 .2M349.4 105.8l-.2 .3" fill="none" stroke="#f00" stroke-width=".21"/>
<path d="M339 117.8h4.3M343.3 115.2v5.1M344.8 115.2v5.1M344.8 117.8h4.4" fill="none" stroke="#800000" stroke-width=".42"/>
<path d="M349.7 122.9h5.1M350.9 124.1h2.6M352 125.4h.5M352.2 120.3v2.6" fill="none" stroke="#004000" stroke-width=".42"/>
<g fill="#004000" stroke="#004000" stroke-width=".42">
<circle cx="352.2" cy="117.8" r=".51"/>
<circle cx="337" cy="117.8" r=".51"/>
</g>
<path d="M182 74.8h63.5v78.8h-63.5zM260.8 92.6h96.5v38.1h-96.5z" fill="none" stroke="#000080" stroke-width=".21" stroke-dasharray=".8 .3"/>
<path d="M125.1 166.3h2.1v7.6h-2.1z" fill="#ffffa8" stroke="#800000" stroke-width=".42"/>
<path d="M126.2 163.7v2.6M126.2 173.9v2.5" fill="none" stroke="#800000" stroke-width=".42"/>
<path d="M142.9 166.3h2v7.6h-2z" fill="#ffffa8" stroke="#800000" stroke-width=".42"/>
<path d="M143.9 163.7v2.6M143.9 173.9v2.5" fill="none" stroke="#800000" stroke-width=".42"/>
<g fill="#004000" stroke="#004000" stroke-width=".42">
<circle cx="151.3" cy="179" r=".51"/>
<circle cx="133.5" cy="179" r=".51"/>
<circle cx="126.2" cy="161.2" r=".51"/>
</g>
<path d="M118.5 161.2l2.6-1.3v2.6zM118.5 161.2h5.1" fill="none" stroke="#004000" stroke-width=".42"/>
<path d="M69 171.6h7.6v2.1h-7.6z" fill="#ffffa8" stroke="#800000" stroke-width=".42"/>
<path d="M66.5 172.6h2.5M76.6 172.6h2.6" fill="none" stroke="#800000" stroke-width=".42"/>
<path d="M69 174.2h7.6v2h-7.6z" fill="#ffffa8" stroke="#800000" stroke-width=".42"/>
<path d="M66.5 175.2h2.5M76.6 175.2h2.6" fill="none" stroke="#800000" stroke-width=".42"/>
<g fill="#004000" stroke="#004000" stroke-width=".42">
<circle cx="81.7" cy="172.6" r=".51"/>
<circle cx="84.2" cy="175.2" r=".51"/>
<circle cx="62.7" cy="175.2" r=".51"/>
<circle cx="86.8" cy="149.8" r=".51"/>
<circle cx="35.2" cy="163.7" r=".51"/>
<circle cx="154.1" cy="122.6" r=".51"/>
<circle cx="154.1" cy="145.5" r=".51"/>
<circle cx="149" cy="120.3" r=".51"/>
<circle cx="149" cy="143.2" r=".51"/>
</g>
<g fill="none" stroke="#004000" stroke-width=".42">
<path d="M146.5 151h5.1M147.7 152.3h2.6M148.8 153.6h.5M149 148.5v2.5M152.8 151h2.6l-1.3 2.6zM154.1 148.5v5.1M32.7 168.8h5.1M34 170.1h2.5M35 171.4h.5M35.2 166.3v2.5M60.1 179h5.1M62.7 176.4v2.6"/>
<path d="M61.4 180.3h2.5M62.4 181.5h.5"/>
</g>
<path d="M27.1 77.4h137.2v167.6h-137.2z" fill="none" stroke="#000080" stroke-width=".21" stroke-dasharray=".8 .3"/>
<g font-size="4.2" fill="#004000">
<text x="90.6" y="36.8">KHOI CAM BIEN</text>
<text x="285.9" y="36.8">KHOI HIEN THI</text>
<text x="90.6" y="83.8">KHOI DIEU KHIEN THIET BI</text>
<text x="192.2" y="81.2">KHOI XU LY TRUNG TAM</text>
<text x="283.6" y="99">KHOI NUT NHAN</text>
<text x="293.8" y="180.3">KHOI NGUON</text>
</g>
<g font-size="4.2">
<text x="248.1" y="243.8">SVTH: LE TRAN THAI - 21161190 &amp; NGUYEN THANH DAT - 21161395</text>
<text x="248.1" y="251.4">DE TAI: UNG DUNG IOT VA MACHINE LEARNING</text>
<text x="248.1" y="259">TRONG GIAM SAT MOI TRUONG DAT VA DE XUAT CAY TRONG PHU HOP</text>
<text x="248.1" y="266.7">GVHD: TS. PHAN HOC</text>
</g>
<g font-size="3.1" fill="#008000">
<text x="270.7" y="35.4">3.3V</text>
<text x="264.2" y="76">3.3V</text>
<text x="192.2" y="86.2">3.3V</text>
<text x="117.1" y="163.7" transform="rotate(-90 117.1 163.7)">3.3V</text>
</g>
<g font-size="3.1">
<text x="261.1" y="37.9">GND</text>
<text x="275.5" y="40.9">T2</text>
<text x="77.7" y="43.5">E2</text>
<text x="114" y="42.8">GND</text>
<text x="133.6" y="43.5">U1</text>
<text x="28.8" y="80.6">F1</text>
<text x="102.6" y="88.4">RL1</text>
<text x="233.4" y="86.2">GND</text>
<text x="199.6" y="91.7">U2</text>
<text x="269.2" y="103.7">B1</text>
<text x="293.6" y="103.7">B2</text>
<text x="317.2" y="104.2">B3</text>
<text x="340.1" y="103.9">B4</text>
<text x="102.6" y="111.3">RL2</text>
<text x="270.5" y="114.6">C1</text>
<text x="294.9" y="114.6">C2</text>
<text x="318.5" y="114.6">C3</text>
<text x="341.3" y="114.3">C4</text>
<text x="274.2" y="126.3">GND</text>
<text x="297.3" y="126.3">GND</text>
<text x="320" y="126.3">GND</text>
<text x="342.8" y="126.1">GND</text>
<text x="102.6" y="134.2">RL3</text>
<text x="42.1" y="139.2">B5</text>
<text x="182.5" y="149.7">GND</text>
<text x="143.9" y="157.3">GND 5V</text>
<text x="127.6" y="165.1">R3</text>
<text x="145.4" y="165.1">R2</text>
<text x="68.8" y="170.7">R4</text>
<text x="32.7" y="175.1">GND</text>
<text x="68.8" y="179.1">R5</text>
<text x="98.8" y="174.1">GND 12V</text>
<text x="135.1" y="174.1">GND</text>
<text x="153.2" y="174.6">GND</text>
<text x="60.1" y="185.3">GND</text>
<text x="279.6" y="187.2">D2</text>
<text x="315.3" y="189.6">U3</text>
<text x="337.8" y="188.8">R1</text>
<text x="337.3" y="196.9">D1</text>
<text x="125.7" y="199.3">K1</text>
<text x="143.5" y="199.3">K2</text>
<text x="267.4" y="212.2">GND</text>
<text x="311.1" y="211.7">GND</text>
<text x="62.4" y="239.7">L1</text>
</g>
<g font-size="3.1" fill="#f00">
<text x="112.9" y="71">12V</text>
<text x="92.6" y="162.4">12V</text>
<text x="268.4" y="180.9">12V</text>
</g>
<g font-size="3.1" fill="#0000c0">
<text x="129.9" y="71.2">5V</text>
<text x="196" y="149.7">5V</text>
<text x="329.9" y="181.2">5V</text>
</g>
<g font-size="2.5" fill="#000080">
<text x="42.2" y="24.7">A</text>
<text x="79.3" y="24.7">B</text>
<text x="116.4" y="24.7">C</text>
<text x="153.5" y="24.7">D</text>
<text x="190.6" y="24.7">E</text>
<text x="227.7" y="24.7">F</text>
<text x="264.6" y="24.7">G</text>
<text x="301.8" y="24.7">H</text>
<text x="339.4" y="24.7">I</text>
<text x="376.2" y="24.7">J</text>
<text x="21.3" y="39.7">0</text>
<text x="397.3" y="39.7">0</text>
<text x="21.3" y="64.1">1</text>
<text x="397.3" y="64.1">1</text>
<text x="21.3" y="88.5">2</text>
<text x="397.3" y="88.7">2</text>
<text x="21.3" y="112.9">3</text>
<text x="397.3" y="112.9">3</text>
<text x="21.3" y="137.2">4</text>
<text x="397.3" y="137.2">4</text>
<text x="21.3" y="161.6">5</text>
<text x="397.3" y="161.6">5</text>
<text x="21.3" y="186">6</text>
<text x="397.3" y="186">6</text>
<text x="21.3" y="210.4">7</text>
<text x="397.3" y="210.4">7</text>
<text x="21.3" y="234.8">8</text>
<text x="397.3" y="234.8">8</text>
<text x="21.3" y="259.2">9</text>
<text x="397.3" y="259.2">9</text>
<text x="42" y="273.9">A</text>
<text x="79" y="273.9">B</text>
<text x="116.1" y="273.9">C</text>
<text x="153.2" y="273.9">D</text>
<text x="190.3" y="273.9">E</text>
<text x="227.5" y="273.9">F</text>
<text x="264.4" y="273.9">G</text>
<text x="301.5" y="273.9">H</text>
<text x="339.2" y="273.9">I</text>
<text x="375.9" y="273.9">J</text>
</g>
<g font-size="2.5" fill="#fff">
<text x="69.6" y="193.6" transform="rotate(-180 69.6 193.6)">OUT3</text>
<text x="98.2" y="193.6" transform="rotate(-180 98.2 193.6)">+5V</text>
<text x="113.1" y="193.6" transform="rotate(-180 113.1 193.6)">+12V GND</text>
<text x="122.4" y="193.4" transform="rotate(-180 122.4 193.4)">OUT2</text>
<text x="113.7" y="201.8" transform="rotate(-180 113.7 201.8)">www.TheEngineeringProjects.com</text>
<text x="70.1" y="210.7" transform="rotate(-180 70.1 210.7)">OUT4</text>
<text x="122.4" y="210.1" transform="rotate(-180 122.4 210.1)">OUT1</text>
</g>
<g font-size="2.5">
<text x="105.5" y="207.6" transform="rotate(-180 105.5 207.6)">RVT</text>
<text x="105.9" y="214.2" transform="rotate(-180 105.9 214.2)">220</text>
<text x="106" y="211.2" transform="rotate(-180 106 211.2)">35V</text>
</g>
<g font-size="2.1">
<text x="107.5" y="47.7">GND</text>
<text x="130" y="46.5">1</text>
<text x="135" y="47.7">GND</text>
<text x="272" y="44">1</text>
<text x="272" y="46.5">2</text>
<text x="277" y="45.1">VCC</text>
<text x="277" y="47.7">GND</text>
<text x="116" y="48.9">1</text>
<text x="149.7" y="50.2">RO</text>
<text x="149.9" y="52.7">RE</text>
<text x="156.6" y="51.6">6</text>
<text x="156.6" y="49.1">5</text>
<text x="160.4" y="48.9">RO</text>
<text x="160.4" y="51.4">RE</text>
<text x="160.4" y="53.9">DE</text>
<text x="264.3" y="48.9">CS</text>
<text x="264.3" y="51.4">RST</text>
<text x="264.3" y="53.9">DC</text>
<text x="272" y="49.1">3</text>
<text x="272" y="51.6">4</text>
<text x="277" y="50.2">CS</text>
<text x="277" y="52.7">RESET</text>
<text x="110.8" y="55.3">B</text>
<text x="110.8" y="57.8">A</text>
<text x="116" y="56.5">2</text>
<text x="116" y="59">3</text>
<text x="130" y="56.7">2</text>
<text x="130" y="54.1">3</text>
<text x="135" y="57.8">A</text>
<text x="135" y="55.3">B</text>
<text x="149.9" y="55.3">DE</text>
<text x="150.7" y="57.8">DI</text>
<text x="156.6" y="54.1">7</text>
<text x="156.6" y="56.7">8</text>
<text x="160.4" y="56.5">DI</text>
<text x="264.3" y="56.5">MOSI</text>
<text x="264.3" y="59">SCK</text>
<text x="272" y="54.1">5</text>
<text x="272" y="56.7">6</text>
<text x="272" y="59.2">7</text>
<text x="277" y="55.3">DC</text>
<text x="277" y="57.8">SDI(MOSI)</text>
<text x="331" y="57.8">SD_CS</text>
<text x="341.8" y="59">15</text>
<text x="107.7" y="62.9">VCC</text>
<text x="116" y="64.1">4</text>
<text x="130" y="61.8">4</text>
<text x="135" y="62.9">VCC</text>
<text x="272" y="61.8">8</text>
<text x="272" y="64.3">9</text>
<text x="277" y="60.4">SCK</text>
<text x="277" y="62.9">LED</text>
<text x="277" y="65.4">SDO(MISO)</text>
<text x="328.5" y="60.4">SD_MOSI</text>
<text x="328.5" y="62.9">SD_MISO</text>
<text x="329.6" y="65.4">SD_SCK</text>
<text x="341.8" y="61.6">16</text>
<text x="341.8" y="64.1">17</text>
<text x="77.7" y="66.8">ES-SOIL-7-IN-1</text>
<text x="133.6" y="66.8">TLL_TO_RS485</text>
<text x="270.9" y="66.8">10</text>
<text x="270.9" y="69.4">11</text>
<text x="270.9" y="71.9">12</text>
<text x="277" y="68">T_CLK</text>
<text x="277" y="70.5">T_CS</text>
<text x="341.8" y="66.6">18</text>
<text x="270.9" y="74.5">13</text>
<text x="270.9" y="77">14</text>
<text x="277" y="73.1">T_DN</text>
<text x="277" y="75.6">T_DO</text>
<text x="33.9" y="81">FAN2-COOLING</text>
<text x="275.5" y="82.1">TFT_SPI_2_4_240_320</text>
<text x="277" y="78.1">T_IRQ</text>
<text x="196.1" y="94.8">1</text>
<text x="201.1" y="95.9">3V3</text>
<text x="223.2" y="95.9">GND3</text>
<text x="232.8" y="94.8">38</text>
<text x="196.1" y="97.3">2</text>
<text x="196.1" y="99.9">3</text>
<text x="201.1" y="98.5">EN</text>
<text x="201.1" y="101">SENSOR_VP</text>
<text x="224.5" y="101">IO22</text>
<text x="224.5" y="98.5">IO23</text>
<text x="232.8" y="99.9">36 MOSI</text>
<text x="232.8" y="97.3">37 SCK</text>
<text x="102.6" y="108">1- CHANNEL RELAY ACTIVE HIGH</text>
<text x="188.4" y="104.7">OPEN</text>
<text x="188.4" y="107.3">CLOSE 6</text>
<text x="196.1" y="104.9">5</text>
<text x="196.1" y="102.4">4</text>
<text x="201.1" y="106.1">IO34</text>
<text x="201.1" y="103.5">SENSOR_VN</text>
<text x="223.4" y="106.1">RXD0</text>
<text x="223.6" y="103.5">TXD0</text>
<text x="232.8" y="107.5">33 DC</text>
<text x="232.8" y="104.9">34</text>
<text x="232.8" y="102.4">35</text>
<text x="265.7" y="107.5">1</text>
<text x="279.6" y="107.5">3</text>
<text x="290.1" y="107.5">1</text>
<text x="304" y="107.5">3</text>
<text x="313.7" y="108">1</text>
<text x="327.6" y="108">3</text>
<text x="336.5" y="107.7">1</text>
<text x="350.4" y="107.7">3</text>
<text x="188.4" y="112.4">DI</text>
<text x="188.4" y="109.8">RO</text>
<text x="196.1" y="110">7</text>
<text x="196.1" y="112.6">8</text>
<text x="201.1" y="111.2">IO32</text>
<text x="201.1" y="113.7">IO33</text>
<text x="201.1" y="108.6">IO35</text>
<text x="223.2" y="111.2">GND2</text>
<text x="224.5" y="113.7">IO19</text>
<text x="224.5" y="108.6">IO21</text>
<text x="232.8" y="110">32</text>
<text x="232.8" y="112.6">31 RST</text>
<text x="188.4" y="117.4">RE</text>
<text x="188.4" y="114.9">DE</text>
<text x="194.9" y="117.6">10</text>
<text x="196.1" y="115.1">9</text>
<text x="201.1" y="116.2">IO25</text>
<text x="201.1" y="118.8">IO26</text>
<text x="224.5" y="116.2">IO18</text>
<text x="225.6" y="118.8">IO5</text>
<text x="232.8" y="115.1">30 CS</text>
<text x="232.8" y="117.6">29 LIGHT</text>
<text x="267" y="120">1</text>
<text x="278.3" y="120">2</text>
<text x="291.3" y="120">1</text>
<text x="302.7" y="120">2</text>
<text x="315" y="120">1</text>
<text x="326.3" y="120">2</text>
<text x="337.8" y="119.7">1</text>
<text x="349.2" y="119.7">2</text>
<text x="194.9" y="125.3">13</text>
<text x="194.9" y="122.7">12</text>
<text x="194.9" y="120.2">11</text>
<text x="201.1" y="123.9">IO14</text>
<text x="201.1" y="121.3">IO27</text>
<text x="224.5" y="123.9">IO16</text>
<text x="224.5" y="121.3">IO17</text>
<text x="232.8" y="122.7">27 FAN</text>
<text x="232.8" y="120.2">28 PUMP</text>
<text x="232.8" y="125.3">26 ROOF</text>
<text x="265.1" y="125.6" transform="rotate(-90 265.1 125.6)">LIGHT</text>
<text x="270.5" y="122.7">100nF</text>
<text x="290.5" y="125.6" transform="rotate(-90 290.5 125.6)">ROOF</text>
<text x="294.9" y="122.7">100nF</text>
<text x="313.4" y="125.6" transform="rotate(-90 313.4 125.6)">PUMP</text>
<text x="318.5" y="122.7">100nF</text>
<text x="336.3" y="125.6" transform="rotate(-90 336.3 125.6)">FAN</text>
<text x="341.3" y="122.5">100nF</text>
<text x="102.6" y="130.9">1- CHANNEL RELAY ACTIVE HIGH</text>
<text x="194.9" y="127.8">14</text>
<text x="194.9" y="130.3">15</text>
<text x="201.1" y="128.9">GND1</text>
<text x="201.1" y="126.4">IO12</text>
<text x="201.1" y="131.5">IO13</text>
<text x="225.6" y="128.9">IO0</text>
<text x="225.6" y="131.5">IO2</text>
<text x="225.6" y="126.4">IO4</text>
<text x="232.8" y="127.8">25</text>
<text x="232.8" y="130.3">24 IN1</text>
<text x="194.9" y="138">18</text>
<text x="194.9" y="132.9">16</text>
<text x="194.9" y="135.4">17</text>
<text x="201.1" y="134">SD2</text>
<text x="201.1" y="136.6">SD3</text>
<text x="224.5" y="134">IO15</text>
<text x="224.9" y="136.6">SD1</text>
<text x="232.8" y="132.9">23 IN2</text>
<text x="232.8" y="138">21</text>
<text x="232.8" y="135.4">22</text>
<text x="194.9" y="140.5">19</text>
<text x="201.1" y="139.1">CMD</text>
<text x="201.1" y="141.6">EXT_5V</text>
<text x="224.9" y="141.6">CLK</text>
<text x="224.9" y="139.1">SD0</text>
<text x="232.8" y="140.5">20</text>
<text x="199.6" y="145.6">ESP32WROOM32</text>
<text x="102.6" y="153.7">1- CHANNEL RELAY ACTIVE HIGH</text>
<text x="42.1" y="159">12V</text>
<text x="127.6" y="167.3">10k</text>
<text x="145.4" y="167.3">10k</text>
<text x="73.6" y="170.7">10k</text>
<text x="73.4" y="179.1">10k</text>
<text x="81" y="179.7" transform="rotate(-90 81 179.7)">IN2</text>
<text x="83.5" y="179.7" transform="rotate(-90 83.5 179.7)">IN1</text>
<text x="132.8" y="178.5" transform="rotate(-90 132.8 178.5)">OPEN</text>
<text x="150.6" y="178.5" transform="rotate(-90 150.6 178.5)">CLOSE</text>
<text x="130.3" y="183.6" transform="rotate(-90 130.3 183.6)">3</text>
<text x="135.4" y="183.6" transform="rotate(-90 135.4 183.6)">2</text>
<text x="140.5" y="183.6" transform="rotate(-90 140.5 183.6)">1</text>
<text x="148.1" y="183.8" transform="rotate(-90 148.1 183.8)">3</text>
<text x="153.2" y="183.8" transform="rotate(-90 153.2 183.8)">2</text>
<text x="158.3" y="183.8" transform="rotate(-90 158.3 183.8)">1</text>
<text x="129.1" y="190.4" transform="rotate(-90 129.1 190.4)">NC</text>
<text x="134.2" y="190.5" transform="rotate(-90 134.2 190.5)">NO</text>
<text x="146.9" y="190.7" transform="rotate(-90 146.9 190.7)">NC</text>
<text x="152" y="190.7" transform="rotate(-90 152 190.7)">NO</text>
<text x="328.1" y="190.3">1</text>
<text x="139.3" y="192.3" transform="rotate(-90 139.3 192.3)">COM</text>
<text x="157.1" y="192.5" transform="rotate(-90 157.1 192.5)">COM</text>
<text x="276.1" y="192.8">1</text>
<text x="281.1" y="194">IN+</text>
<text x="298.3" y="194">OUT+</text>
<text x="307.8" y="195.2">3</text>
<text x="311.7" y="192.8">2</text>
<text x="328.1" y="195.4">3</text>
<text x="337.8" y="193.8">220</text>
<text x="129.8" y="199.2">KW12</text>
<text x="147.5" y="199.2">KW12</text>
<text x="276.1" y="200.4">2</text>
<text x="281.1" y="201.6">IN-</text>
<text x="298.8" y="201.6">OUT-</text>
<text x="307.8" y="202.8">4</text>
<text x="315.3" y="198.1">SLW1215865AD</text>
<text x="334.1" y="202.8">K</text>
<text x="345.6" y="202.8">A</text>
<text x="279.6" y="208.1">DC LM2596</text>
<text x="337.3" y="206">LED-GREEN</text>
<text x="62.4" y="242.6">L298 MOTOR DRIVER</text>
</g>
<g font-size="2.1" fill="#fff">
<text x="29.8" y="94.9" transform="rotate(90 29.8 94.9)">ELECTRONICSTREE.COM</text>
<text x="114.2" y="94.8">1-Channel SPDT</text>
<text x="115.7" y="97.4">Relay Module</text>
<text x="117" y="99.9">5V Control</text>
<text x="114.2" y="117.7">1-Channel SPDT</text>
<text x="115.7" y="120.2">Relay Module</text>
<text x="117" y="122.8">5V Control</text>
<text x="114.2" y="140.5">1-Channel SPDT</text>
<text x="115.7" y="143.1">Relay Module</text>
<text x="117" y="145.6">5V Control</text>
</g>
<g font-size="2.1" fill="#008000">
<text x="94.3" y="106" transform="rotate(-90 94.3 106)">+88.8</text>
<text x="136.9" y="213.8">+88.8</text>
</g>
<g font-size="1.4" fill="#fff">
<text x="104.8" y="93.2">NC</text>
<text x="138.9" y="95.8">IN</text>
<text x="104.8" y="98">C</text>
<text x="137.8" y="97.8">GND</text>
<text x="137.8" y="100.1">VCC</text>
<text x="104.8" y="103.1">NO</text>
<text x="113.5" y="104.4">ELECTRONICSTREE.COM</text>
<text x="104.8" y="116.1">NC</text>
<text x="138.9" y="118.6">IN</text>
<text x="104.8" y="120.9">C</text>
<text x="104.8" y="126">NO</text>
<text x="137.8" y="120.7">GND</text>
<text x="137.8" y="122.9">VCC</text>
<text x="113.5" y="127.3">ELECTRONICSTREE.COM</text>
<text x="104.8" y="138.9">NC</text>
<text x="104.8" y="143.8">C</text>
<text x="137.8" y="143.5">GND</text>
<text x="138.9" y="141.5">IN</text>
<text x="104.8" y="148.8">NO</text>
<text x="137.8" y="145.8">VCC</text>
<text x="113.5" y="150.1">ELECTRONICSTREE.COM</text>
<text x="88.8" y="188.7" transform="rotate(-180 88.8 188.7)">ENA IN1 IN2 IN3 IN4ENB</text>
</g>
</svg>
